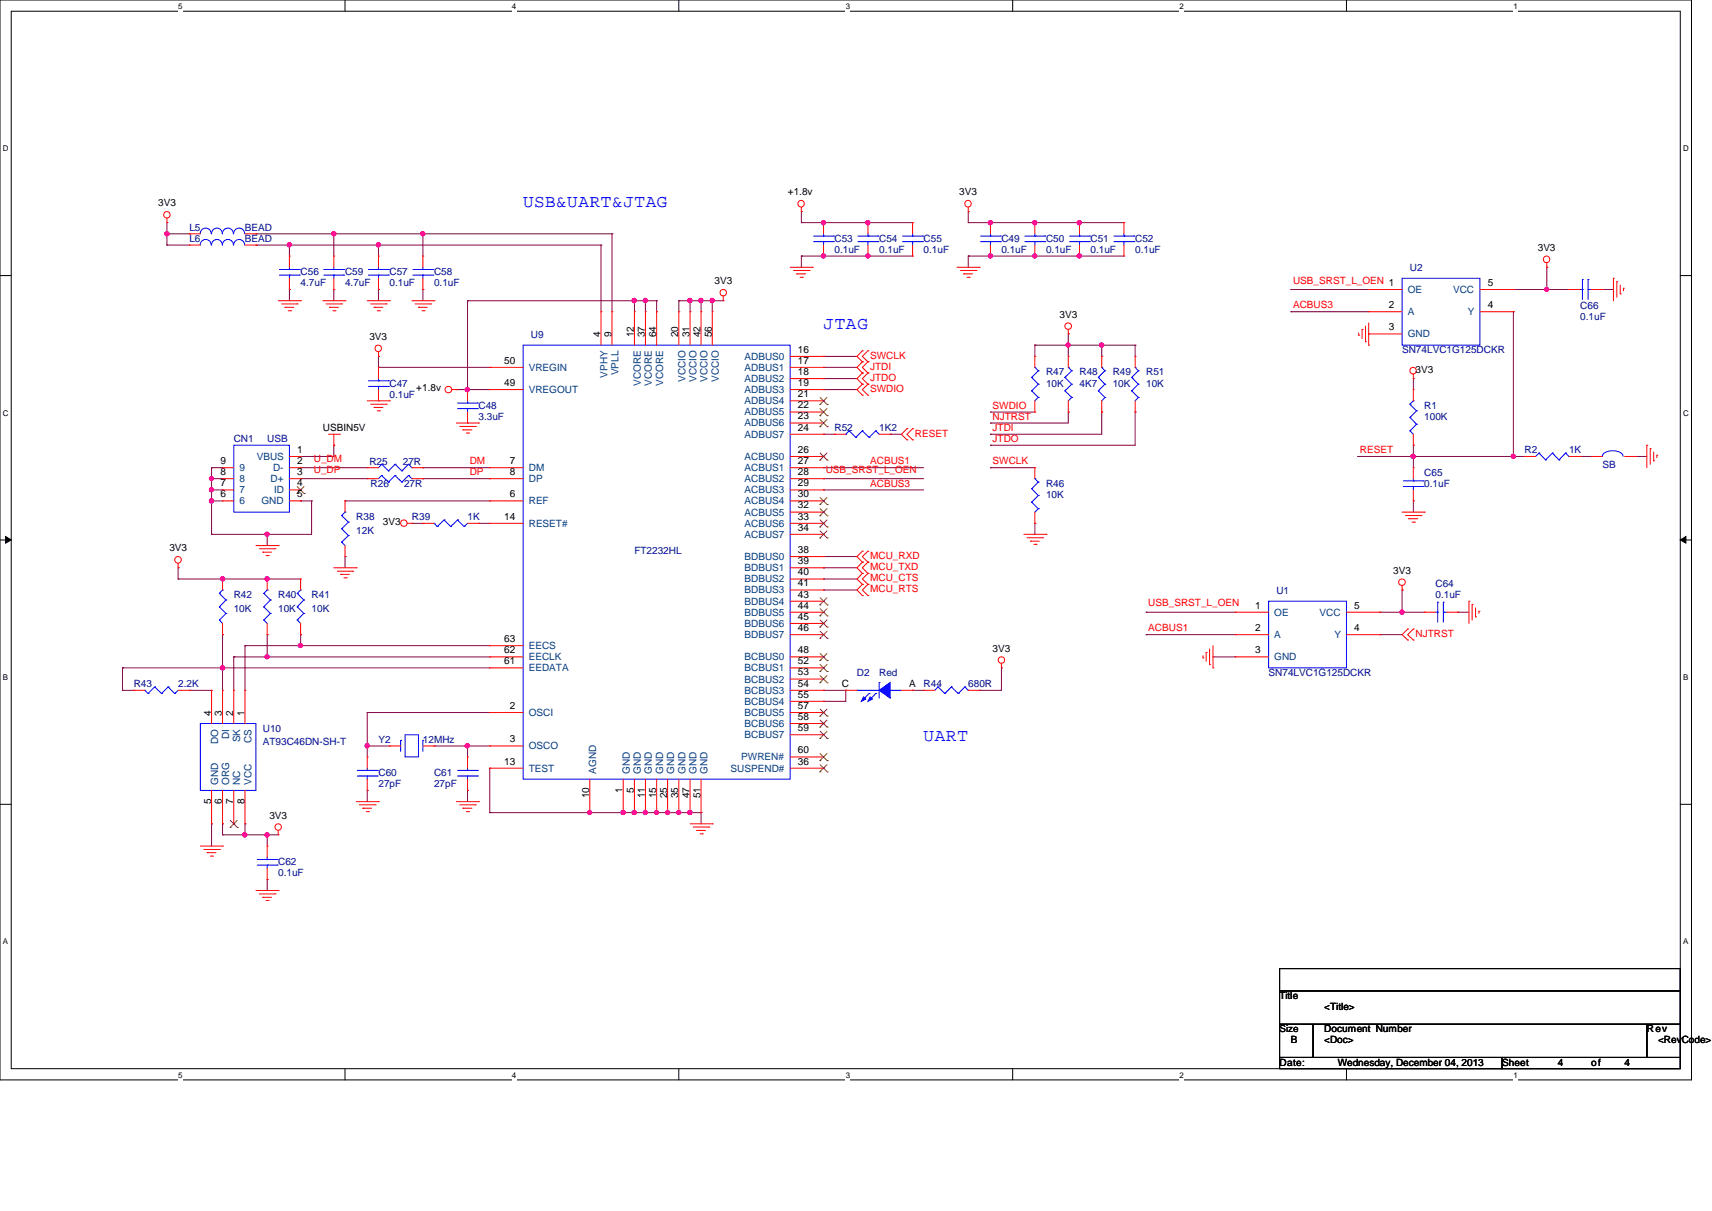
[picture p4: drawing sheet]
<svg xmlns="http://www.w3.org/2000/svg" width="297mm" height="210mm" viewBox="0 0 297 210" stroke-linecap="round" stroke-linejoin="round" font-family="sans-serif">
<path d="M0 0h293.5v187.3h-293.5zM1.9 1.9h289.6v183.4h-289.6z" fill="none" stroke="#000" stroke-width=".17"/>
<g fill="#fff">
<path d="M30.9 .2h.7v1.8h-.7z"/>
<path d="M30.9 185.5h.7v1.8h-.7z"/>
</g>
<path d="M59.9 0v1.9M59.9 185.3v2" fill="none" stroke="#000" stroke-width=".17"/>
<g fill="#fff">
<path d="M88.8 .2h.7v1.8h-.7z"/>
<path d="M88.8 185.5h.7v1.8h-.7z"/>
</g>
<path d="M117.8 0v1.9M117.8 185.3v2" fill="none" stroke="#000" stroke-width=".17"/>
<g fill="#fff">
<path d="M146.7 .2h.7v1.8h-.7z"/>
<path d="M146.7 185.5h.7v1.8h-.7z"/>
</g>
<path d="M175.7 0v1.9M175.7 185.3v2" fill="none" stroke="#000" stroke-width=".17"/>
<g fill="#fff">
<path d="M204.6 .2h.8v1.8h-.8z"/>
<path d="M204.6 185.5h.8v1.8h-.8z"/>
</g>
<path d="M233.6 0v1.9M233.6 185.3v2" fill="none" stroke="#000" stroke-width=".17"/>
<g fill="#fff">
<path d="M262.6 .2h.7v1.8h-.7z"/>
<path d="M262.6 185.5h.7v1.8h-.7z"/>
<path d="M.5 24.8h1.1v1.8h-1.1z"/>
<path d="M292 24.8h1.1v1.8h-1.1z"/>
<path d="M.5 70.7h1.1v1.8h-1.1z"/>
<path d="M292 70.7h1.1v1.8h-1.1z"/>
</g>
<path d="M0 47.8h1.9M291.5 47.8h2" fill="none" stroke="#000" stroke-width=".17"/>
<g fill="#fff">
<path d="M.5 116.5h1.1v1.8h-1.1z"/>
<path d="M292 116.5h1.1v1.8h-1.1z"/>
</g>
<path d="M0 93.6h1.9M291.5 93.6h2" fill="none" stroke="#000" stroke-width=".17"/>
<path d="M1 93l.9 .6-.9 .6zM291.5 93.6l1-.6v1.2z" fill="#000" stroke="#000" stroke-width=".17"/>
<g fill="#fff">
<path d="M.5 162.4h1.1v1.8h-1.1z"/>
<path d="M292 162.4h1.1v1.8h-1.1z"/>
</g>
<path d="M0 139.5h1.9M291.5 139.5h2M222 168h69.5v3.8h-69.5zM222 171.8h69.5v5.8h-69.5zM222 177.6h5.8v5.8h-5.8zM227.8 177.6h57.9v5.8h-57.9zM285.7 177.6h5.8v5.8h-5.8zM222 183.4h38.6v1.9h-38.6zM260.6 183.4h30.9v1.9h-30.9z" fill="none" stroke="#000" stroke-width=".17"/>
<g fill="none" stroke="#800040" stroke-width=".17">
<path d="M29 38.6h.1M29 38.6v3.9M139 36.7h.1M139 38.6h.1M139 38.6h19.3M139 36.7v1.9M142.9 38.6h.1M150.6 38.6h.1M168 36.7h.1M168 38.6h.1M168 36.7v1.9M168 38.6h27"/>
<path d="M171.8 38.6h.1M179.5 38.6h.1M187.3 38.6h.1M29 40.6h.1M29 42.5h.1M29 40.6h3.9M29 42.5h3.9M44.4 40.6h.1M44.4 42.5h.1M44.4 40.6h61.8M44.4 42.5h59.9M50.2 50.2h.1"/>
<path d="M50.2 42.5h.1M50.2 42.5v1.9M50.2 50.2v2M57.9 50.2h.1M57.9 40.6h.1M57.9 40.6v3.8M57.9 50.2v2M65.7 50.2h.1M65.7 42.5h.1M65.7 42.5v1.9M65.7 50.2v2M73.4 50.2h.1"/>
<path d="M73.4 40.6h.1M73.4 40.6v3.8M73.4 50.2v2M81.1 52.2h.1M81.1 52.2v15.4M81.1 52.2h32.8M104.3 42.5h.1M104.3 42.5v11.6M106.2 40.6h.1M106.2 40.6v13.5M110.1 52.2h.1M110.1 52.2v1.9"/>
<path d="M112 52.2h.1M112 52.2v1.9M113.9 52.2h.1M113.9 52.2v1.9M117.8 52.2h.1M117.8 52.2h7.7M117.8 52.2v1.9M119.7 52.2h.1M119.7 52.2v1.9M121.6 52.2h.1M121.6 52.2v1.9M123.6 52.2h.1"/>
<path d="M123.6 52.2v1.9M139 44.4h.1M139 44.4h19.3M139 44.4v2M142.9 44.4h.1M150.6 44.4h.1M168 44.4h.1M168 44.4v2M168 44.4h27M171.8 44.4h.1M179.5 44.4h.1M179.5 59.9h.1"/>
<path d="M179.5 59.9v1.9M179.5 59.9h17.4M185.3 57.9h.1M185.3 59.9h.1M185.3 57.9v3.9M187.3 44.4h.1M191.1 59.9h.1M191.1 59.9v1.9M196.9 59.9h.1M196.9 59.9v1.9M223.9 50.2h.1M223.9 54.1h.1"/>
<path d="M223.9 50.2h13.5M223.9 54.1h13.5M262.6 50.2h.1M262.6 54.1h.1M262.6 50.2h9.6M262.6 54.1v25.1M268.4 50.2h.1M268.4 46.4h.1M268.4 46.4v3.8M278 50.2h.1M278 50.2h1.9M52.2 79.2h.1"/>
<path d="M57.9 77.2h.1M57.9 77.2v2h-5.7M65.7 61.8h.1M65.7 63.7h.1M65.7 61.8v1.9M65.7 63.7h19.3M79.2 67.6h.1M79.2 67.6h5.8M81.1 67.6h.1M142.9 61.8h.1M142.9 63.7h.1M142.9 65.7h.1"/>
<path d="M142.9 67.6h.1M142.9 75.3h.1M142.9 63.7h5.8M142.9 67.6h5.8M142.9 75.3h1.9M142.9 61.8h5.8M142.9 65.7h5.8M154.4 75.3h.1M154.4 75.3h2M171.8 71.5h.1M171.8 73.4h.1M171.8 75.3h.1"/>
<path d="M171.8 77.2h.1M171.8 71.5h7.7M185.3 71.5h.1M185.3 71.5v1.9h-13.5M191.1 71.5h.1M191.1 71.5v3.8h-19.3M196.9 71.5h.1M196.9 71.5v5.7h-25.1M235.5 79.2h.1M235.5 79.2h29M245.2 77.2h.1M245.2 79.2h.1"/>
<path d="M245.2 65.7h.1M245.2 65.7v1.9M245.2 77.2v3.9M262.6 79.2h.1M274.2 79.2h.1M274.2 79.2h1.9M283.8 79.2h.1M283.8 79.2h1.9M30.9 98.5h.1M30.9 98.5v1.9M36.7 83h.1M36.7 81.1h.1"/>
<path d="M36.7 85h.1M36.7 92.7h.1M36.7 86.9h.1M36.7 86.9h1.9M36.7 81.1v11.6M36.7 83h1.9M36.7 81.1h1.9M36.7 85h1.9M46.4 92.7h.1M46.4 92.7v1.9M52.2 86.9h.1M52.2 81.1h.1"/>
<path d="M52.2 83h.1M52.2 86.9h1.9M52.2 83h11.5M52.2 81.1h11.5M54.1 86.9h.1M54.1 86.9v5.8h-17.4M59.9 86.9h.1M59.9 96.5h.1M59.9 86.9h25.1M59.9 96.5v2M71.5 90.8h.1M71.5 90.8h1.9"/>
<path d="M73.4 81.1h.1M73.4 83h.1M73.4 83h11.6M73.4 81.1h11.6M83 90.8h.1M83 90.8h2M142.9 96.5h.1M142.9 98.5h.1M142.9 81.1h.1M142.9 85h.1M142.9 83h.1M142.9 83h17.3"/>
<path d="M142.9 81.1h17.3M142.9 85h17.3M142.9 96.5h5.8M142.9 98.5h5.8M171.8 81.1h.1M171.8 81.1h7.7M179.5 90.8h.1M179.5 90.8v1.9M245.2 86.9h.1M245.2 86.9v1.9M21.3 115.8h.1M21.3 119.7h.1"/>
<path d="M21.3 115.8h63.7M21.3 119.7h1.9M21.3 115.8v3.9M30.9 100.4h.1M30.9 100.4h21.3M32.9 119.7h.1M32.9 119.7h3.8M38.6 100.4h.1M38.6 115.8h.1M38.6 110.1h.1M38.6 110.1v9.6M40.6 113.9h.1"/>
<path d="M40.6 113.9h44.4M40.6 113.9v5.8M42.5 112h.1M42.5 112v7.7M42.5 112h42.5M46.4 100.4h.1M46.4 110.1h.1M46.4 113.9h.1M46.4 110.1v3.8M52.2 110.1h.1M52.2 112h.1M52.2 110.1v1.9"/>
<path d="M142.9 119.7h.1M142.9 100.4h.1M142.9 102.3h.1M142.9 100.4h5.8M142.9 119.7h3.8M142.9 102.3h5.8M146.7 119.7h.1M146.7 119.7v1.9h-3.8M158.3 119.7h.1M158.3 119.7h1.9M169.9 119.7h.1M173.7 115.8h.1"/>
<path d="M173.7 115.8v3.9h-3.8M198.8 106.2h.1M198.8 110.1h.1M198.8 106.2h15.5M198.8 110.1h15.5M210.4 113.9h.1M210.4 113.9h3.9M239.4 110.1h.1M239.4 106.2h.1M239.4 106.2h7.7M239.4 110.1h3.8M243.2 106.2h.1"/>
<path d="M243.2 102.3h.1M243.2 102.3v3.9M252.9 106.2h.1M252.9 106.2h1.9M63.7 129.4h.1M63.7 123.6h.1M63.7 137.1h.1M63.7 129.4h3.9M63.7 123.6h21.3M63.7 123.6v7.7M63.7 137.1v1.9M75.3 129.4h.1"/>
<path d="M75.3 129.4h9.7M81.1 129.4h.1M81.1 137.1h.1M81.1 129.4v1.9M81.1 137.1v1.9M85 133.2h.1M85 133.2v7.7M142.9 121.6h.1M36.7 142.9h.1M36.7 142.9v3.8M38.6 142.9h.1M38.6 144.8h.1"/>
<path d="M38.6 142.9v1.9M38.6 144.8h9.7M42.5 142.9h.1M42.5 144.8h.1M42.5 142.9v1.9M46.4 144.8h.1M46.4 152.5h.1M46.4 144.8v1.9M46.4 152.5v1.9M85 140.9h.1M85 140.9h36.6M102.3 140.9h.1"/>
<path d="M108.1 140.9h.1M110.1 140.9h.1M112 140.9h.1M113.9 140.9h.1M115.8 140.9h.1M117.8 140.9h.1M119.7 140.9h.1M121.6 140.9h.1M121.6 140.9v2"/>
</g>
<g fill="#f0f" stroke="#f0f" stroke-width=".17">
<circle cx="36.7" cy="83" r=".37"/>
<circle cx="36.7" cy="84.9" r=".37"/>
<circle cx="46.3" cy="92.6" r=".37"/>
<circle cx="36.7" cy="86.9" r=".38"/>
<circle cx="81.1" cy="67.6" r=".38"/>
<circle cx="111.9" cy="52.1" r=".38"/>
<circle cx="110" cy="52.1" r=".38"/>
<circle cx="187.2" cy="38.6" r=".38"/>
<circle cx="179.5" cy="38.6" r=".38"/>
<circle cx="187.2" cy="44.4" r=".38"/>
<circle cx="179.5" cy="44.4" r=".37"/>
<circle cx="171.8" cy="38.6" r=".38"/>
<circle cx="171.8" cy="44.4" r=".37"/>
<circle cx="150.5" cy="38.6" r=".38"/>
<circle cx="142.8" cy="38.6" r=".38"/>
<circle cx="150.5" cy="44.4" r=".37"/>
<circle cx="142.8" cy="44.4" r=".37"/>
<circle cx="121.6" cy="52.1" r=".38"/>
<circle cx="119.7" cy="52.1" r=".38"/>
<circle cx="123.5" cy="52.1" r=".38"/>
<circle cx="29" cy="40.5" r=".38"/>
<circle cx="50.2" cy="42.5" r=".38"/>
<circle cx="57.9" cy="40.5" r=".38"/>
<circle cx="65.6" cy="42.5" r=".38"/>
<circle cx="73.3" cy="40.5" r=".37"/>
<circle cx="81.1" cy="129.3" r=".38"/>
<circle cx="63.7" cy="129.3" r=".38"/>
<circle cx="108.1" cy="140.9" r=".37"/>
<circle cx="102.3" cy="140.9" r=".37"/>
<circle cx="111.9" cy="140.9" r=".37"/>
<circle cx="110" cy="140.9" r=".38"/>
<circle cx="113.9" cy="140.9" r=".37"/>
<circle cx="115.8" cy="140.9" r=".38"/>
<circle cx="117.7" cy="140.9" r=".37"/>
<circle cx="119.7" cy="140.9" r=".38"/>
<circle cx="46.3" cy="100.4" r=".38"/>
<circle cx="46.3" cy="144.8" r=".38"/>
<circle cx="42.5" cy="144.8" r=".38"/>
<circle cx="38.6" cy="115.8" r=".38"/>
<circle cx="52.1" cy="111.9" r=".38"/>
<circle cx="46.3" cy="113.9" r=".37"/>
<circle cx="191.1" cy="59.8" r=".37"/>
<circle cx="185.3" cy="59.8" r=".37"/>
<circle cx="38.6" cy="100.4" r=".38"/>
<circle cx="268.3" cy="50.2" r=".37"/>
<circle cx="262.5" cy="79.1" r=".37"/>
<circle cx="245.2" cy="79.1" r=".38"/>
<circle cx="243.2" cy="106.2" r=".38"/>
</g>
<g fill="none" stroke="#f00" stroke-width=".17">
<path d="M29 38.6h.1M29 37.8v.8M139 36.7h.1M139 35.9v.8M142.9 38.6h.1M142.9 38.6v2M150.6 38.6h.1M150.6 38.6v2M158.3 38.6h.1M158.3 38.6v2M168 36.7h.1M168 35.9v.8"/>
<path d="M171.8 38.6h.1M171.8 38.6v2M179.5 38.6h.1M179.5 38.6v2M187.3 38.6h.1M187.3 38.6v2M195 38.6h.1M195 38.6v2M32.9 40.6h.1M32.9 42.5h.1M32.9 40.6h1.9M32.9 42.5h1.9"/>
<path d="M42.5 40.6h1.9M42.5 42.5h1.9M44.4 40.6h.1M44.4 42.5h.1M48.3 52.2h3.9M48.9 52.7h2.7M49.4 53.3h.1M49.4 53.3h1.6M50 53.9h.4M50.2 44.4h.1M50.2 50.2h.1M50.2 44.4v2"/>
<path d="M50.2 48.3v1.9M50.4 53.9h.1M51.6 52.7h.1M52.2 52.2h.1M56 52.2h3.9M56.6 52.7h2.7M57.1 53.3h.1M57.1 53.3h1.6M57.7 53.9h.4M57.9 44.4h.1M57.9 50.2h.1M57.9 44.4v2"/>
<path d="M57.9 48.3v1.9M58.1 53.9h.1M59.3 52.7h.1M59.9 52.2h.1M63.7 52.2h3.9M64.3 52.7h2.7M64.9 53.3h.1M64.9 53.3h1.5M65.4 53.9h.4M65.7 44.4h.1M65.7 50.2h.1M65.7 44.4v2"/>
<path d="M65.7 48.3v1.9M65.8 53.9h.1M67 52.7h.1M67.6 52.2h.1M71.5 52.2h3.8M72 52.7h2.7M72.6 53.3h.1M72.6 53.3h1.5M73.2 53.9h.4M73.4 44.4h.1M73.4 50.2h.1M73.4 44.4v2"/>
<path d="M73.4 48.3v1.9M73.6 53.9h.1M74.7 52.7h.1M75.3 52.2h.1M104.3 54.1h.1M104.3 54.1v5.8M106.2 54.1h.1M106.2 54.1v5.8M110.1 54.1h.1M110.1 54.1v5.8M112 54.1h.1M112 54.1v5.8"/>
<path d="M113.9 54.1h.1M113.9 54.1v5.8M117.8 54.1h.1M117.8 54.1v5.8M119.7 54.1h.1M119.7 54.1v5.8M121.6 54.1h.1M121.6 54.1v5.8M123.6 54.1h.1M123.6 54.1v5.8M125.5 52.2h.1M125.5 51.4v.8"/>
<path d="M137.1 46.4h3.8M137.7 46.9h2.7M138.2 47.5h.1M138.2 47.5h1.6M138.8 48.1h.4M139.2 48.1h.1M140.4 46.9h.1M140.9 46.4h.1M142.9 44.4h.1M142.9 42.5v1.9M150.6 44.4h.1M150.6 42.5v1.9"/>
<path d="M158.3 44.4h.1M158.3 42.5v1.9M166 46.4h3.9M166.6 46.9h2.7M167.2 47.5h.1M167.2 47.5h1.5M167.8 48.1h.3M168.1 48.1h.1M169.3 46.9h.1M169.9 46.4h.1M171.8 44.4h.1M171.8 42.5v1.9"/>
<path d="M179.5 44.4h.1M179.5 42.5v1.9M185.3 57.9h.1M185.3 57.1v.8M187.3 44.4h.1M187.3 42.5v1.9M195 44.4h.1M195 42.5v1.9M235.7 58.1h.1M235.7 57.7v.4M236.3 57.1h.1M236.3 57.1v1.6"/>
<path d="M236.9 59.3h.1M236.9 56.6v2.7M237.4 59.9h.1M237.4 50.2h.1M237.4 54.1h.1M237.4 57.9h.1M237.4 56v3.9M237.4 50.2h5.8M237.4 54.1h5.8M237.4 57.9h5.8M256.8 50.2h5.8M256.8 54.1h5.8"/>
<path d="M262.6 54.1h.1M262.6 50.2h.1M268.4 46.4h.1M268.4 45.6v.8M272.2 50.2h.1M272.2 50.2h2M276.1 50.2h1.9M278 50.2h.1M279.9 48.3h.1M279.9 48.3v3.9M280.5 48.9h.1M280.5 48.9v2.7"/>
<path d="M281.1 51h.1M281.1 49.4v1.6M281.6 50h.1M281.6 50v.4M50.2 79.2h2M52.2 79.2h.1M57 75.3h1.9M57.9 77.2h.1M57.9 75.3v1.9M58.9 75.3h.1M63.7 69.5h3.9M64.3 70.1h2.7"/>
<path d="M64.9 70.7h.1M64.9 70.7h1.5M65.4 71.2h.4M65.7 61.8h.1M65.7 63.7h.1M65.7 69.5h.1M65.7 61v.8M65.7 63.7v2M65.7 67.6v1.9M65.8 71.2h.1M67 70.1h.1M67.6 69.5h.1"/>
<path d="M78.4 67.6h.8M79.2 67.6h.1M79.2 73.4h3.8M79.8 74h2.7M80.3 74.5h.1M80.3 74.5h1.6M80.9 75.1h.4M81.1 67.6h.1M81.1 73.4h.1M81.1 67.6v1.9M81.1 71.5v1.9M81.3 75.1h.1"/>
<path d="M82.5 74h.1M83 73.4h.1M85 63.7h.1M85 67.6h.1M85 67.6h5.8M85 63.7h5.8M137.1 75.3h5.8M137.1 69.5h5.8M137.1 67.6h5.8M137.1 73.4h5.8M137.1 79.2h5.8M137.1 63.7h5.8"/>
<path d="M137.1 61.8h5.8M137.1 65.7h5.8M137.1 71.5h5.8M142.9 61.8h.1M142.9 63.7h.1M142.9 65.7h.1M142.9 67.6h.1M142.9 69.5h.1M142.9 71.5h.1M142.9 73.4h.1M142.9 75.3h.1M142.9 79.2h.1"/>
<path d="M144.8 75.3h.1M144.8 75.3h1.9M149.6 60.8h.1M149.6 62.7h.1M149.6 64.7h.1M149.6 66.6h.1M149.6 68.5h.1M149.6 60.8l-.9 1 .9 .9M149.6 62.7l-.9 1 .9 1M149.6 64.7l-.9 1 .9 .9M149.6 66.6l-.9 1 .9 .9M150.6 62.7h.1"/>
<path d="M150.6 60.8h.1M150.6 64.7h.1M150.6 66.6h.1M150.6 68.5h.1M150.6 60.8l-1 1 1 .9M150.6 62.7l-1 1 1 1M150.6 64.7l-1 1 1 .9M150.6 66.6l-1 1 1 .9M152.5 75.3h1.9M154.4 75.3h.1M157.4 74.3h.1M157.4 76.3h.1"/>
<path d="M157.4 74.3l-1 1 1 1M158.3 76.3h.1M158.3 74.3h.1M158.3 74.3l-.9 1 .9 1M179.5 71.5h.1M179.5 61.8h.1M179.5 61.8v1.9M179.5 69.5v2M185.3 71.5h.1M185.3 61.8h.1M185.3 61.8v1.9M185.3 69.5v2"/>
<path d="M191.1 71.5h.1M191.1 61.8h.1M191.1 61.8v1.9M191.1 69.5v2M196.9 71.5h.1M196.9 61.8h.1M196.9 61.8v1.9M196.9 69.5v2M245.2 65.7h.1M245.2 77.2h.1M245.2 67.6h.1M245.2 64.9v.8"/>
<path d="M245.2 67.6v1.9M245.2 75.3v1.9M264.5 79.2h.1M264.5 79.2h1.9M272.2 79.2h2M274.2 79.2h.1M276.1 79.2h.1M276.1 79.2h1.9M281.9 79.2h1.9M283.8 79.2h.1M285.7 77.2h.1M285.7 77.2v3.9"/>
<path d="M286.3 77.8h.1M286.3 77.8v2.7M286.9 79.9h.1M286.9 78.4v1.5M287.4 79h.1M287.4 79v.4M30.9 98.5h.1M30.9 97.7v.8M38.6 86.9h.1M38.6 85h.1M38.6 83h.1M38.6 81.1h.1"/>
<path d="M38.6 81.1h2M38.6 83h2M38.6 86.9h2M38.6 85h2M44.4 94.6h3.9M45 95.2h2.7M45.6 95.8h.1M45.6 95.8h1.5M46.1 96.4h.4M46.5 96.4h.1M47.7 95.2h.1M48.3 94.6h.1"/>
<path d="M50.2 81.1h2M50.2 83h2M50.2 86.9h2M50.2 85h2M52.2 81.1h.1M52.2 83h.1M52.2 85h.1M52.2 86.9h.1M57.9 98.5h3.9M58.5 99.1h2.7M59.1 99.6h.1M59.1 99.6h1.5"/>
<path d="M59.9 96.5h.1M59.9 86.9h.1M59.9 86.9v1.9M59.9 94.6v1.9M61.2 99.1h.1M61.8 98.5h.1M63.7 81.1h.1M63.7 83h.1M63.7 81.1h2M63.7 83h2M70.7 90.8h.8M71.5 90.8h.1"/>
<path d="M71.5 81.1h1.9M71.5 83h1.9M73.4 90.8h.1M73.4 81.1h.1M73.4 83h.1M73.4 90.8h1.9M81.1 90.8h1.9M83 90.8h.1M85 81.1h.1M85 83h.1M85 86.9h.1M85 90.8h.1"/>
<path d="M85 90.8h5.8M85 81.1h5.8M85 83h5.8M85 86.9h5.8M137.1 98.5h5.8M137.1 90.8h5.8M137.1 92.7h5.8M137.1 88.8h5.8M137.1 81.1h5.8M137.1 83h5.8M137.1 86.9h5.8M137.1 85h5.8"/>
<path d="M137.1 96.5h5.8M142.9 81.1h.1M142.9 83h.1M142.9 85h.1M142.9 86.9h.1M142.9 88.8h.1M142.9 90.8h.1M142.9 92.7h.1M142.9 96.5h.1M142.9 98.5h.1M149.6 95.6h.1M149.6 97.5h.1"/>
<path d="M149.6 99.4h.1M149.6 95.6l-.9 .9 .9 1M149.6 97.5l-.9 1 .9 .9M149.6 99.4l-.9 1 .9 .9M150.6 97.5h.1M150.6 95.6h.1M150.6 99.4h.1M150.6 95.6l-1 .9 1 1M150.6 97.5l-1 1 1 .9M150.6 99.4l-1 1 1 .9M177.6 92.7h3.9M178.2 93.3h2.7"/>
<path d="M178.8 93.9h.1M178.8 93.9h1.5M179.4 94.4h.3M179.5 90.8h.1M179.5 81.1h.1M179.5 81.1v1.9M179.5 88.8v2M179.7 94.4h.1M180.9 93.3h.1M181.5 92.7h.1M243.2 88.8h3.9M243.8 89.4h2.7"/>
<path d="M244.4 90h.1M244.4 90h1.6M245 90.6h.4M245.2 81.1h.1M245.2 86.9h.1M245.2 81.1v1.9M245.2 85v1.9M245.4 90.6h.1M246.5 89.4h.1M247.1 88.8h.1M23.2 119.7h.1M23.2 119.7h1.9"/>
<path d="M30.9 119.7h2M32.9 119.7h.1M36.7 119.7h.1M36.7 119.7v5.8M38.6 110.1h.1M38.6 100.4h.1M38.6 119.7h.1M38.6 100.4v1.9M38.6 108.1v2M38.6 119.7v5.8M40.6 119.7h.1M40.6 119.7v5.8"/>
<path d="M42.5 119.7h.1M42.5 119.7v5.8M46.4 110.1h.1M46.4 100.4h.1M46.4 100.4v1.9M46.4 108.1v2M52.2 110.1h.1M52.2 100.4h.1M52.2 100.4v1.9M52.2 108.1v2M59.6 100.2h.5M60.1 100.2h.1"/>
<path d="M85 112h.1M85 113.9h.1M85 115.8h.1M85 112h5.8M85 113.9h5.8M85 115.8h5.8M137.1 119.7h5.8M137.1 113.9h5.8M137.1 115.8h5.8M137.1 100.4h5.8M137.1 102.3h5.8M137.1 104.3h5.8"/>
<path d="M137.1 106.2h5.8M137.1 108.1h5.8M137.1 110.1h5.8M137.1 117.8h5.8M142.9 100.4h.1M142.9 102.3h.1M142.9 104.3h.1M142.9 106.2h.1M142.9 108.1h.1M142.9 110.1h.1M142.9 113.9h.1M142.9 115.8h.1"/>
<path d="M142.9 117.8h.1M142.9 119.7h.1M146.7 119.7h.1M146.7 119.7h2M149.6 101.3h.1M149.6 103.3h.1M149.6 101.3l-.9 1 .9 1M150.6 101.3h.1M150.6 103.3h.1M150.6 101.3l-1 1 1 1M156.4 119.7h1.9M158.3 119.7h.1"/>
<path d="M160.2 119.7h.1M160.2 119.7h2M168 119.7h1.9M169.9 119.7h.1M173.7 115.8h.1M173.7 115.1v.7M208.7 114.1h.1M208.7 113.7v.4M209.3 113.2h.1M209.3 113.2v1.5M209.8 115.3h.1M209.8 112.6v2.7"/>
<path d="M210.4 115.8h.1M210.4 112v3.8M214.3 106.2h.1M214.3 110.1h.1M214.3 113.9h.1M214.3 113.9h5.8M214.3 106.2h5.8M214.3 110.1h5.8M233.6 106.2h5.8M233.6 110.1h5.8M239.4 110.1h.1M239.4 106.2h.1"/>
<path d="M243.2 102.3h.1M243.2 101.6v.7M244.2 109.1h.1M244.2 111h.1M244.2 109.1l-1 1 1 .9M245.2 111h.1M245.2 109.1h.1M245.2 109.1l-1 1 1 .9M247.1 106.2h.1M247.1 106.2h1.9M251 106.2h1.9M252.9 106.2h.1"/>
<path d="M254.8 104.3h.1M254.8 104.3v3.8M255.4 104.8h.1M255.4 104.8v2.7M256 107h.1M256 105.4v1.6M256.6 106h.1M256.6 106v.4M36.7 137.1v5.8M38.6 137.1v5.8M40.6 137.1v5.8M42.5 137.1v5.8"/>
<path d="M61.8 139h3.9M62.4 139.6h2.7M63.7 131.3h.1M63.7 137.1h.1M63.7 131.3v1.9M63.7 135.1v2M65.1 139.6h.1M65.7 139h.1M67.6 129.4h.1M67.6 129.4h1.9M73.4 129.4h1.9M75.3 129.4h.1"/>
<path d="M79.2 139h3.8M79.8 139.6h2.7M81.1 131.3h.1M81.1 137.1h.1M81.1 131.3v1.9M81.1 135.1v2M82.5 139.6h.1M83 139h.1M85 123.6h.1M85 129.4h.1M85 133.2h.1M85 123.6h5.8"/>
<path d="M85 129.4h5.8M85 133.2h5.8M102.3 135.1v5.8M108.1 135.1v5.8M110.1 135.1v5.8M112 135.1v5.8M113.9 135.1v5.8M115.8 135.1v5.8M117.8 135.1v5.8M119.7 135.1v5.8M121.6 135.1v5.8M137.1 123.6h5.8"/>
<path d="M137.1 133.2h5.8M137.1 121.6h5.8M137.1 125.5h5.8M137.1 127.4h5.8M137.1 131.3h5.8M142.9 121.6h.1M142.9 123.6h.1M142.9 125.5h.1M142.9 127.4h.1M142.9 131.3h.1M142.9 133.2h.1M34.8 146.7h3.8"/>
<path d="M35.3 147.3h2.8M35.9 147.9h.1M35.9 147.9h1.6M36.5 148.5h.4M36.7 142.9h.1M36.9 148.5h.1M38.1 147.3h.1M38.6 146.7h.1M38.6 142.9h.1M40.6 142.9h.1M42.5 142.9h.1M44.4 154.4h3.9"/>
<path d="M45 155h2.7M45.6 155.6h.1M45.6 155.6h1.5M46.1 156.2h.4M46.4 146.7h.1M46.4 152.5h.1M46.4 146.7v2M46.4 150.6v1.9M46.5 156.2h.1M47.7 155h.1M48.3 144.8h.1M48.3 154.4h.1"/>
<path d="M48.3 144v.8M62.9 140.2h.1M62.9 140.2h1.6M63.5 140.8h.4M63.9 140.8h.1M80.3 140.2h.1M80.3 140.2h1.6M80.9 140.8h.4M81.3 140.8h.1M102.3 140.9h.1M108.1 140.9h.1M110.1 140.9h.1"/>
<path d="M112 140.9h.1M113.9 140.9h.1M115.8 140.9h.1M117.8 140.9h.1M119.7 140.9h.1M119.7 142.9h3.9M120.3 143.4h2.7M120.9 144h.1M120.9 144h1.5M121.5 144.6h.3M121.6 140.9h.1M121.8 144.6h.1"/>
<path d="M123 143.4h.1M123.6 142.9h.1"/>
<circle cx="28.9" cy="37.3" r=".56"/>
<circle cx="139" cy="35.3" r=".57"/>
<circle cx="167.9" cy="35.3" r=".57"/>
<circle cx="125.5" cy="50.8" r=".56"/>
<circle cx="185.3" cy="56.6" r=".56"/>
<circle cx="268.3" cy="45" r=".57"/>
<circle cx="65.6" cy="60.4" r=".56"/>
<circle cx="77.8" cy="67.6" r=".56"/>
<circle cx="245.1" cy="64.3" r=".57"/>
<circle cx="30.9" cy="97.1" r=".57"/>
<circle cx="70.1" cy="90.7" r=".56"/>
<circle cx="173.7" cy="114.5" r=".56"/>
<circle cx="243.2" cy="101" r=".56"/>
<circle cx="48.3" cy="143.4" r=".56"/>
</g>
<g fill="none" stroke="#00f" stroke-width=".17">
<path d="M36.6 40.6a.95 .95 0 0 0-.9-1 .95 .95 0 0 0-1 1M36.6 42.5a.95 .95 0 0 0-.9-1 .95 .95 0 0 0-1 1M38.6 40.6a.93 .93 0 0 0-1-1 .93 .93 0 0 0-.9 1M38.6 42.5a.93 .93 0 0 0-1-1 .93 .93 0 0 0-.9 1M40.5 40.6a.95 .95 0 0 0-1-1 .95 .95 0 0 0-.9 1M40.5 42.5a.95 .95 0 0 0-1-1 .95 .95 0 0 0-.9 1M42.4 40.6a.95 .95 0 0 0-.9-1 .95 .95 0 0 0-1 1M42.4 42.5a.95 .95 0 0 0-.9-1 .95 .95 0 0 0-1 1M48.5 47.7h3.4M48.5 46.7h3.4M50.2 46.7h.1M50.2 47.7h.1"/>
<path d="M50.2 46.4v.3M50.2 47.7v.6M51.9 47.7h.1M51.9 46.7h.1M56.2 47.7h3.4M56.2 46.7h3.4M57.9 46.7h.1M57.9 47.7h.1M57.9 46.4v.3M57.9 47.7v.6M59.6 47.7h.1M59.6 46.7h.1"/>
<path d="M63.9 47.7h3.5M63.9 46.7h3.5M65.7 46.7h.1M65.7 47.7h.1M65.7 46.4v.3M65.7 47.7v.6M67.4 47.7h.1M67.4 46.7h.1M71.6 47.7h3.5M71.6 46.7h3.5M73.4 46.7h.1M73.4 47.7h.1"/>
<path d="M73.4 46.4v.3M73.4 47.7v.6M75.1 47.7h.1M75.1 46.7h.1M90.8 59.9h46.3v75.2h-46.3zM141.1 41.9h3.5M141.1 40.9h3.5M142.9 40.9h.1M142.9 41.9h.1M142.9 40.6v.3M142.9 41.9v.6M144.6 41.9h.1"/>
<path d="M144.6 40.9h.1M148.8 41.9h3.5M148.8 40.9h3.5M150.6 40.9h.1M150.6 41.9h.1M150.6 40.6v.3M150.6 41.9v.6M152.3 41.9h.1M152.3 40.9h.1M156.6 41.9h3.5M156.6 40.9h3.5M158.3 40.9h.1"/>
<path d="M158.3 41.9h.1M158.3 40.6v.3M158.3 41.9v.6M160.1 41.9h.1M160.1 40.9h.1M170.1 41.9h3.5M170.1 40.9h3.5M171.8 40.9h.1M171.8 41.9h.1M171.8 40.6v.3M171.8 41.9v.6M173.6 41.9h.1"/>
<path d="M173.6 40.9h.1M177.8 41.9h3.5M177.8 40.9h3.5M179.5 40.9h.1M179.5 41.9h.1M179.5 40.6v.3M179.5 41.9v.6M181.3 41.9h.1M181.3 40.9h.1M185.5 41.9h3.5M185.5 40.9h3.5M187.3 40.9h.1"/>
<path d="M187.3 41.9h.1M187.3 40.6v.3M187.3 41.9v.6M189 41.9h.1M189 40.9h.1M193.3 41.9h3.4M193.3 40.9h3.4M195 40.9h.1M195 41.9h.1M195 40.6v.3M195 41.9v.6M196.7 41.9h.1"/>
<path d="M196.7 40.9h.1M243.2 48.3h13.6v11.6h-13.6zM274.2 50.2h.3M274.5 50.2h.1M274.5 48.5h.1M274.5 48.5v3.4M275.5 48.5h.1M275.5 50.2h.1M275.5 50.2h.6M275.5 48.5v3.4M40.6 77.2h9.6v11.6h-9.6zM63.9 67h3.5"/>
<path d="M63.9 66h3.5M65.7 66h.1M65.7 67h.1M65.7 65.7v.3M65.7 67v.6M67.4 67h.1M67.4 66h.1M79.4 70.9h3.4M79.4 69.9h3.4M81.1 69.9h.1M81.1 70.9h.1M81.1 69.5v.4"/>
<path d="M81.1 70.9v.6M82.8 70.9h.1M82.8 69.9h.1M146.7 75.3h.1M147.3 74.7h.1M147.3 74.7l1.2 1.2M147.3 74.7l-.6 .6M148.5 75.9h.1M149.6 74.7h.1M149.6 74.7l1.2 1.2M149.6 74.7l-1.1 1.2M150.8 75.9h.1"/>
<path d="M151.9 74.7h.1M151.9 74.7l.6 .6M151.9 74.7l-1.1 1.2M179 67.8h.1M179 65.4h.1M179 67.8l1.1 1.1M179 65.4l1.1 1.2M179.5 63.7h.1M179.5 63.7l.6 .6M180.1 68.9h.1M180.1 66.6h.1M180.1 64.3h.1"/>
<path d="M180.1 68.9l-.6 .6M180.1 66.6l-1.1 1.2M180.1 64.3l-1.1 1.1M184.7 67.8h.1M184.7 65.4h.1M184.7 67.8l1.2 1.1M184.7 65.4l1.2 1.2M185.3 63.7h.1M185.3 63.7l.6 .6M185.9 68.9h.1M185.9 66.6h.1M185.9 64.3h.1"/>
<path d="M185.9 68.9l-.6 .6M185.9 66.6l-1.2 1.2M185.9 64.3l-1.2 1.1M190.5 67.8h.1M190.5 65.4h.1M190.5 67.8l1.2 1.1M190.5 65.4l1.2 1.2M191.1 63.7h.1M191.1 63.7l.6 .6M191.7 68.9h.1M191.7 66.6h.1M191.7 64.3h.1"/>
<path d="M191.7 68.9l-.6 .6M191.7 66.6l-1.2 1.2M191.7 64.3l-1.2 1.1M196.3 67.8h.1M196.3 65.4h.1M196.3 67.8l1.2 1.1M196.3 65.4l1.2 1.2M196.9 63.7h.1M196.9 63.7l.6 .6M197.5 68.9h.1M197.5 66.6h.1M197.5 64.3h.1"/>
<path d="M197.5 68.9l-.6 .6M197.5 66.6l-1.2 1.2M197.5 64.3l-1.2 1.1M244.6 74.7h.1M244.6 72.4h.1M244.6 70.1h.1M244.6 74.7l.6 .6M244.6 72.4l1.1 1.2M244.6 70.1l1.1 1.1M245.2 69.5h.1M245.2 69.5l-.6 .6M245.7 73.6h.1"/>
<path d="M245.7 71.2h.1M245.7 73.6l-1.1 1.1M245.7 71.2l-1.1 1.2M267 78.6h.1M267 78.6l-.6 .6M267 78.6l1.1 1.2M268.1 79.8h.1M269.3 78.6h.1M269.3 78.6l-1.2 1.2M269.3 78.6l1.2 1.2M270.5 79.8h.1M271.6 78.6h.1"/>
<path d="M271.6 78.6l-1.1 1.2M271.6 78.6l.6 .6M272.2 79.2h.1M281.6 79.1a1.83 1.83 0 0 0-2.3-.9 1.32 1.32 0 0 0-1.3 .9v.1M59.3 94h.1M59.3 91.7h.1M59.3 89.4h.1M59.3 94l.6 .6M59.3 91.7l1.2 1.2M59.3 89.4l1.2 1.2M59.9 88.8h.1M59.9 88.8l-.6 .6"/>
<path d="M60.5 92.9h.1M60.5 90.6h.1M60.5 92.9l-1.2 1.1M60.5 90.6l-1.2 1.1M66.2 80.5h.1M66.2 82.5h.1M66.2 82.5l-.5 .5M66.2 80.5l-.5 .6M66.2 80.5l1.2 1.2M66.2 82.5l1.2 1.1M67.4 81.7h.1M67.4 83.6h.1"/>
<path d="M68.5 80.5h.1M68.5 82.5h.1M68.5 80.5l-1.1 1.2M68.5 80.5l1.2 1.2M68.5 82.5l-1.1 1.1M68.5 82.5l1.2 1.1M69.7 81.7h.1M69.7 83.6h.1M70.9 80.5h.1M70.9 82.5h.1M70.9 80.5l-1.2 1.2M70.9 80.5l.6 .6"/>
<path d="M70.9 82.5l-1.2 1.1M70.9 82.5l.6 .5M71.5 81.1h.1M71.5 83h.1M75.3 90.8h.1M75.3 90.8l.6 .5M75.9 91.3h.1M77 90.2h.1M77 90.2l1.2 1.1M77 90.2l-1.1 1.1M78.2 91.3h.1M79.4 90.2h.1"/>
<path d="M79.4 90.2l1.1 1.1M79.4 90.2l-1.2 1.1M80.5 91.3h.1M81.1 90.8l-.6 .5M179 87.1h.1M179 84.8h.1M179 87.1l1.1 1.1M179 84.8l1.1 1.1M179.5 83h.1M179.5 83l.6 .6M180.1 88.2h.1M180.1 85.9h.1"/>
<path d="M180.1 83.6h.1M180.1 88.2l-.6 .6M180.1 85.9l-1.1 1.2M180.1 83.6l-1.1 1.2M243.5 84.4h3.4M243.5 83.4h3.4M245.2 83.4h.1M245.2 84.4h.1M245.2 83v.4M245.2 84.4v.6M246.9 84.4h.1M246.9 83.4h.1"/>
<path d="M25.1 119.7h.1M25.1 119.7l.6 .6M26.8 119.1h.1M26.8 119.1l1.2 1.2M26.8 119.1l-1.1 1.2M29.2 119.1h.1M29.2 119.1l1.1 1.2M29.2 119.1l-1.2 1.2M30.9 119.7l-.6 .6M38.1 107.5h.1M38.1 105.2h.1M38.1 102.9h.1"/>
<path d="M38.1 107.5l.5 .6M38.1 105.2l1.1 1.2M38.1 102.9l1.1 1.2M38.6 102.3h.1M38.6 102.3l-.5 .6M39.2 106.4h.1M39.2 104.1h.1M39.2 106.4l-1.1 1.1M39.2 104.1l-1.1 1.1M45.8 107.5h.1M45.8 105.2h.1M45.8 102.9h.1"/>
<path d="M45.8 107.5l.6 .6M45.8 105.2l1.1 1.2M45.8 102.9l1.1 1.2M46.4 102.3h.1M46.4 102.3l-.6 .6M46.9 106.4h.1M46.9 104.1h.1M46.9 106.4l-1.1 1.1M46.9 104.1l-1.1 1.1M51.6 107.5h.1M51.6 105.2h.1M51.6 102.9h.1"/>
<path d="M51.6 107.5l.6 .6M51.6 105.2l1.1 1.2M51.6 102.9l1.1 1.2M52.2 102.3h.1M52.2 102.3l-.6 .6M52.7 106.4h.1M52.7 104.1h.1M52.7 106.4l-1.1 1.1M52.7 104.1l-1.1 1.1M148.7 119.7h.1M148.7 119.7h3.8M152.5 118.4h.1"/>
<path d="M152.5 118.4v2.7M154.4 119.7h.1M154.4 119.7h2M162.7 119.1h.1M162.7 119.1l-.5 .6M162.7 119.1l1.2 1.2M165.1 119.1h.1M165.1 119.1l-1.2 1.2M165.1 119.1l1.1 1.2M167.4 119.1h.1M167.4 119.1l-1.2 1.2M167.4 119.1l.6 .6"/>
<path d="M168 119.7h.1M220.1 104.3h13.5v11.5h-13.5zM249 106.2h.4M249.4 106.2h.1M249.4 104.4h.1M249.4 104.4v3.5M250.4 104.4h.1M250.4 106.2h.1M250.4 106.2h.6M250.4 104.4v3.5M25.7 120.3h.1M28 120.3h.1"/>
<path d="M30.3 120.3h.1M34.8 125.5h9.6v11.6h-9.6zM62 134.6h3.4M62 133.6h3.4M63.7 133.6h.1M63.7 134.6h.1M63.7 133.2v.4M63.7 134.6v.5M65.4 134.6h.1M65.4 133.6h.1M69.5 128.4h.1M69.5 128.4v1.9"/>
<path d="M70.3 127.4h2.3v3.9h-2.3zM73.4 128.4h.1M73.4 128.4v1.9M79.4 134.6h3.4M79.4 133.6h3.4M81.1 133.6h.1M81.1 134.6h.1M81.1 133.2v.4M81.1 134.6v.5M82.8 134.6h.1M82.8 133.6h.1M150.8 120.3h.1"/>
<path d="M150.8 120.3l-1.2 1.2M151.9 120.3h.1M151.9 120.3l-1.1 1.2M163.9 120.3h.1M166.2 120.3h.1M44.6 150h3.5M44.6 149.1h3.5M46.4 149.1h.1M46.4 150h.1M46.4 148.7v.4M46.4 150v.6M48.1 150h.1"/>
<path d="M48.1 149.1h.1"/>
</g>
<g fill="#00f" stroke="#00f" stroke-width=".17">
<path d="M149.8 120.9l.4 .3-.8 .4z"/>
<path d="M152.5 119.7l1.9-1.3v2.7z"/>
<path d="M151 120.9l.3 .3-.7 .4z"/>
</g>
<g fill="none" stroke="#804000" stroke-width=".17">
<path d="M142.2 70.1h.1M142.2 72.1h.1M142.2 74h.1M142.2 79.8h.1M142.3 68.9l1.2 1.2M142.3 70.9l1.2 1.2M142.3 72.8l1.2 1.2M142.3 78.6l1.2 1.2M143.5 68.9l-1.3 1.2M143.5 70.9l-1.3 1.2M143.5 72.8l-1.3 1.2M143.5 78.6l-1.3 1.2"/>
<path d="M143.5 70.1h.1M143.5 72.1h.1M143.5 74h.1M143.5 79.8h.1M51.5 85.6h.1M51.6 84.4l1.2 1.2M52.7 84.4l-1.2 1.2M52.8 85.6h.1M142.2 87.5h.1M142.2 89.5h.1M142.2 91.4h.1M142.2 93.3h.1"/>
<path d="M142.3 86.3l1.2 1.2M142.3 88.2l1.2 1.3M142.3 90.2l1.2 1.2M142.3 92.1l1.2 1.2M143.5 86.3l-1.3 1.2M143.5 88.2l-1.3 1.3M143.5 90.2l-1.3 1.2M143.5 92.1l-1.3 1.2M143.5 87.5h.1M143.5 89.5h.1M143.5 91.4h.1M143.5 93.3h.1"/>
<path d="M142.2 104.9h.1M142.2 106.8h.1M142.2 108.8h.1M142.2 110.7h.1M142.2 114.6h.1M142.2 116.5h.1M142.2 118.4h.1M142.3 103.7l1.2 1.2M142.3 105.6l1.2 1.2M142.3 107.5l1.2 1.3M142.3 109.5l1.2 1.2M142.3 113.3l1.2 1.3"/>
<path d="M142.3 115.2l1.2 1.3M142.3 117.2l1.2 1.2M143.5 103.7l-1.3 1.2M143.5 105.6l-1.3 1.2M143.5 107.5l-1.3 1.3M143.5 109.5l-1.3 1.2M143.5 113.3l-1.3 1.3M143.5 115.2l-1.3 1.3M143.5 117.2l-1.3 1.2M143.5 104.9h.1M143.5 106.8h.1M143.5 108.8h.1"/>
<path d="M143.5 110.7h.1M143.5 114.6h.1M143.5 116.5h.1M143.5 118.4h.1M142.2 124.2h.1M142.2 126.1h.1M142.2 128.1h.1M142.2 131.9h.1M142.2 133.9h.1M142.3 123l1.2 1.2M142.3 124.9l1.2 1.2M142.3 126.8l1.2 1.3"/>
<path d="M142.3 130.7l1.2 1.2M142.3 132.6l1.2 1.3M143.5 123l-1.3 1.2M143.5 124.9l-1.3 1.2M143.5 126.8l-1.3 1.3M143.5 130.7l-1.3 1.2M143.5 132.6l-1.3 1.3M143.5 124.2h.1M143.5 126.1h.1M143.5 128.1h.1M143.5 131.9h.1M143.5 133.9h.1"/>
<path d="M39.9 143.5h.1M40 142.3l1.2 1.2M41.1 142.3l-1.2 1.2M41.2 143.5h.1"/>
</g>
<g font-size="3" fill="#00f">
<text x="90.8" y="35.8">USB&amp;UART&amp;JTAG</text>
<text x="142.9" y="57">JTAG</text>
<text x="160.2" y="128.4">UART</text>
</g>
<g font-size="1.7">
<text x="27.4" y="35.8">3V3</text>
<text x="136.7" y="33.8">+1.8v</text>
<text x="166.4" y="33.8">3V3</text>
<text x="266.8" y="43.5">3V3</text>
<text x="124" y="49.3">3V3</text>
<text x="240.9" y="53.4">2</text>
<text x="258.1" y="53.4">4</text>
<text x="258.1" y="49.6">5</text>
<text x="64.1" y="58.9">3V3</text>
<text x="104.2" y="58.5" transform="rotate(-90 104.2 58.5)">4</text>
<text x="106.1" y="58.5" transform="rotate(-90 106.1 58.5)">9</text>
<text x="110" y="58.5" transform="rotate(-90 110 58.5)">12</text>
<text x="111.9" y="58.5" transform="rotate(-90 111.9 58.5)">37</text>
<text x="113.8" y="58.5" transform="rotate(-90 113.8 58.5)">64</text>
<text x="117.7" y="58.5" transform="rotate(-90 117.7 58.5)">20</text>
<text x="119.6" y="58.5" transform="rotate(-90 119.6 58.5)">31</text>
<text x="121.5" y="58.5" transform="rotate(-90 121.5 58.5)">42</text>
<text x="123.5" y="58.5" transform="rotate(-90 123.5 58.5)">56</text>
<text x="183.8" y="55.1">3V3</text>
<text x="240.9" y="57.3">3</text>
<text x="87.5" y="63.1">50</text>
<text x="138.4" y="61.2">16</text>
<text x="138.4" y="63.1">17</text>
<text x="138.4" y="65">18</text>
<text x="245.6" y="64.7">3V3</text>
<text x="72.2" y="67.8">+1.8v</text>
<text x="87.5" y="66.9">49</text>
<text x="138.4" y="66.9">19</text>
<text x="138.4" y="68.9">21</text>
<text x="138.4" y="70.8">22</text>
<text x="56" y="74.8">USBIN5V</text>
<text x="138.4" y="72.7">23</text>
<text x="138.4" y="74.7">24</text>
<text x="38.2" y="82.4">8</text>
<text x="38.2" y="80.5">9</text>
<text x="51.6" y="78.5">1</text>
<text x="51.6" y="80.5">2</text>
<text x="51.6" y="82.4">3</text>
<text x="88.4" y="80.5">7</text>
<text x="88.4" y="82.4">8</text>
<text x="138.4" y="78.5">26</text>
<text x="138.4" y="80.5">27</text>
<text x="138.4" y="82.4">28</text>
<text x="38.2" y="86.2">6</text>
<text x="38.2" y="84.3">7</text>
<text x="51.6" y="84.3">4</text>
<text x="51.6" y="86.2">5</text>
<text x="88.4" y="86.2">6</text>
<text x="138.4" y="84.3">29</text>
<text x="138.4" y="86.2">30</text>
<text x="138.4" y="88.2">32</text>
<text x="29.4" y="95.6">3V3</text>
<text x="66.4" y="91">3V3</text>
<text x="87.5" y="90.1">14</text>
<text x="138.4" y="90.1">33</text>
<text x="138.4" y="92">34</text>
<text x="138.4" y="95.9">38</text>
<text x="138.4" y="97.8">39</text>
<text x="138.4" y="99.8">40</text>
<text x="138.4" y="101.7">41</text>
<text x="241.7" y="99.5">3V3</text>
<text x="138.4" y="103.6">43</text>
<text x="138.4" y="105.5">44</text>
<text x="138.4" y="107.5">45</text>
<text x="217.8" y="105.5">1</text>
<text x="234.9" y="105.5">5</text>
<text x="87.5" y="111.3">63</text>
<text x="87.5" y="113.3">62</text>
<text x="138.4" y="109.4">46</text>
<text x="138.4" y="113.3">48</text>
<text x="172.2" y="113">3V3</text>
<text x="217.8" y="109.4">2</text>
<text x="217.8" y="113.3">3</text>
<text x="234.9" y="109.4">4</text>
<text x="87.5" y="115.2">61</text>
<text x="138.4" y="115.2">52</text>
<text x="138.4" y="117.1">53</text>
<text x="138.4" y="119.1">54</text>
<text x="146" y="119.1">C</text>
<text x="157.7" y="119.1">A</text>
<text x="36.6" y="124.1" transform="rotate(-90 36.6 124.1)">4</text>
<text x="38.5" y="124.1" transform="rotate(-90 38.5 124.1)">3</text>
<text x="40.5" y="124.1" transform="rotate(-90 40.5 124.1)">2</text>
<text x="42.4" y="124.1" transform="rotate(-90 42.4 124.1)">1</text>
<text x="88.4" y="122.9">2</text>
<text x="138.4" y="121">55</text>
<text x="138.4" y="122.9">57</text>
<text x="138.4" y="124.8">58</text>
<text x="88.4" y="128.7">3</text>
<text x="138.4" y="126.8">59</text>
<text x="138.4" y="130.6">60</text>
<text x="87.5" y="132.6">13</text>
<text x="108" y="137.5" transform="rotate(-90 108 137.5)">1</text>
<text x="110" y="137.5" transform="rotate(-90 110 137.5)">5</text>
<text x="138.4" y="132.6">36</text>
<text x="36.6" y="139.4" transform="rotate(-90 36.6 139.4)">5</text>
<text x="38.5" y="139.4" transform="rotate(-90 38.5 139.4)">6</text>
<text x="40.5" y="139.4" transform="rotate(-90 40.5 139.4)">7</text>
<text x="42.4" y="139.4" transform="rotate(-90 42.4 139.4)">8</text>
<text x="46.7" y="141.9">3V3</text>
<text x="102.2" y="138.4" transform="rotate(-90 102.2 138.4)">10</text>
<text x="111.9" y="138.4" transform="rotate(-90 111.9 138.4)">11</text>
<text x="113.8" y="138.4" transform="rotate(-90 113.8 138.4)">15</text>
<text x="115.7" y="138.4" transform="rotate(-90 115.7 138.4)">25</text>
<text x="117.7" y="138.4" transform="rotate(-90 117.7 138.4)">35</text>
<text x="119.6" y="138.4" transform="rotate(-90 119.6 138.4)">47</text>
<text x="121.5" y="138.4" transform="rotate(-90 121.5 138.4)">51</text>
<text x="222" y="173.2">Title</text>
<text x="222" y="179">Size</text>
<text x="229.7" y="179">Document Number</text>
<text x="229.7" y="175.1">&lt;Title&gt;</text>
<text x="285.7" y="179">Rev</text>
<text x="222" y="184.8">Date:</text>
<text x="223.9" y="180.9">B</text>
<text x="229.7" y="180.9">&lt;Doc&gt;</text>
<text x="232.1" y="184.8">Wednesday, December 04, 2013</text>
<text x="260.6" y="184.8">Sheet</text>
<text x="270.3" y="184.8">4</text>
<text x="276.1" y="184.8">of</text>
<text x="281.9" y="184.8">4</text>
<text x="287.7" y="180.9">&lt;RevCode&gt;</text>
</g>
<g font-size="1.7" fill="#000080">
<text x="32.9" y="40">L5</text>
<text x="32.9" y="42">L6</text>
<text x="42.5" y="40">BEAD</text>
<text x="42.5" y="42">BEAD</text>
<text x="144.8" y="42">C53</text>
<text x="152.5" y="42">C54</text>
<text x="160.2" y="42">C55</text>
<text x="173.7" y="42">C49</text>
<text x="181.5" y="42">C50</text>
<text x="189.2" y="42">C51</text>
<text x="196.9" y="42">C52</text>
<text x="52.2" y="47.8">C56</text>
<text x="59.9" y="47.8">C59</text>
<text x="67.6" y="47.8">C57</text>
<text x="75.3" y="47.8">C58</text>
<text x="144.8" y="43.9">0.1uF</text>
<text x="152.5" y="43.9">0.1uF</text>
<text x="160.2" y="43.9">0.1uF</text>
<text x="173.7" y="43.9">0.1uF</text>
<text x="181.5" y="43.9">0.1uF</text>
<text x="189.2" y="43.9">0.1uF</text>
<text x="196.9" y="43.9">0.1uF</text>
<text x="244.6" y="47">U2</text>
<text x="52.2" y="49.7">4.7uF</text>
<text x="59.9" y="49.7">4.7uF</text>
<text x="67.6" y="49.7">0.1uF</text>
<text x="75.3" y="49.7">0.1uF</text>
<text x="274.2" y="53.6">C66</text>
<text x="92.1" y="58.6">U9</text>
<text x="274.2" y="55.5">0.1uF</text>
<text x="181.5" y="65.1">R47</text>
<text x="187.3" y="65.1">R48</text>
<text x="193" y="65.1">R49</text>
<text x="198.8" y="65.1">R51</text>
<text x="243.2" y="61.3">SN74LVC1G125DCKR</text>
<text x="67.6" y="67.1">C47</text>
<text x="67.6" y="69">0.1uF</text>
<text x="83" y="70.9">C48</text>
<text x="181.5" y="67.1">10K</text>
<text x="187.3" y="67.1">4K7</text>
<text x="193" y="67.1">10K</text>
<text x="198.8" y="67.1">10K</text>
<text x="247.1" y="70.9">R1</text>
<text x="40.6" y="76.7">CN1</text>
<text x="46.4" y="76.7">USB</text>
<text x="83" y="72.9">3.3uF</text>
<text x="144.8" y="74.8">R52</text>
<text x="152.5" y="74.8">1K2</text>
<text x="247.1" y="72.9">100K</text>
<text x="64.1" y="80.6">R25</text>
<text x="69.9" y="80.6">27R</text>
<text x="247.1" y="82.5">C65</text>
<text x="264.5" y="78.6">R2</text>
<text x="272.2" y="78.6">1K</text>
<text x="278" y="81.2">SB</text>
<text x="64.3" y="84.4">R26</text>
<text x="70.1" y="84.4">27R</text>
<text x="181.5" y="84.4">R46</text>
<text x="181.5" y="86.4">10K</text>
<text x="247.1" y="84.4">0.1uF</text>
<text x="61.8" y="90.2">R38</text>
<text x="61.8" y="92.5">12K</text>
<text x="71.5" y="90.2">R39</text>
<text x="81.1" y="90.2">1K</text>
<text x="110.1" y="96">FT2232HL</text>
<text x="249" y="101.8">C64</text>
<text x="40.6" y="103.7">R42</text>
<text x="40.6" y="106">10K</text>
<text x="48.3" y="103.7">R40</text>
<text x="48.3" y="106">10K</text>
<text x="54.1" y="103.7">R41</text>
<text x="54.1" y="106">10K</text>
<text x="221.4" y="103">U1</text>
<text x="249" y="103.7">0.1uF</text>
<text x="23.2" y="119.2">R43</text>
<text x="30.9" y="119.2">2.2K</text>
<text x="148.7" y="117.2">D2</text>
<text x="152.5" y="117.2">Red</text>
<text x="160.2" y="119.2">R44</text>
<text x="168" y="119.2">680R</text>
<text x="220.1" y="117.2">SN74LVC1G125DCKR</text>
<text x="45.6" y="126.9">U10</text>
<text x="45.6" y="129.2">AT93C46DN-SH-T</text>
<text x="65.7" y="128.8">Y2</text>
<text x="73.4" y="128.8">12MHz</text>
<text x="65.7" y="134.6">C60</text>
<text x="65.7" y="136.5">27pF</text>
<text x="75.3" y="134.6">C61</text>
<text x="75.3" y="136.5">27pF</text>
<text x="48.3" y="150.1">C62</text>
<text x="48.3" y="152">0.1uF</text>
</g>
<g font-size="1.7" fill="#f00">
<text x="224.3" y="49.2">USB_SRST_L_OEN 1</text>
<text x="224.3" y="53.5">ACBUS3</text>
<text x="151" y="62.2">SWCLK</text>
<text x="151" y="64.1">JTDI</text>
<text x="151" y="66.1">JTDO</text>
<text x="151" y="68">SWDIO</text>
<text x="172.2" y="70.9">SWDIO</text>
<text x="158.7" y="75.7">RESET</text>
<text x="172.2" y="72.8">NJTRST</text>
<text x="172.2" y="74.7">JTDI</text>
<text x="172.2" y="76.6">JTDO</text>
<text x="54.4" y="80.1">U_DM</text>
<text x="54.4" y="82">U_DP</text>
<text x="81.5" y="80.5">DM</text>
<text x="81.5" y="82.4">DP</text>
<text x="143.3" y="82">USB_SRST_L_OEN</text>
<text x="151" y="80.5">ACBUS1</text>
<text x="172.2" y="80.5">SWCLK</text>
<text x="235.9" y="78.6">RESET</text>
<text x="151" y="84.4">ACBUS3</text>
<text x="151" y="97">MCU_RXD</text>
<text x="151" y="98.9">MCU_TXD</text>
<text x="151" y="100.8">MCU_CTS</text>
<text x="151" y="102.7">MCU_RTS</text>
<text x="199.2" y="105.2">USB_SRST_L_OEN</text>
<text x="199.2" y="109.5">ACBUS1</text>
<text x="245.6" y="110.5">NJTRST</text>
</g>
<g font-size="1.7" fill="#004080">
<text x="244.2" y="50.8">OE</text>
<text x="252.1" y="50.8">VCC</text>
<text x="244.2" y="54.7">A</text>
<text x="244.2" y="58.5">GND</text>
<text x="254.7" y="54.7">Y</text>
<text x="91.7" y="64.3">VREGIN</text>
<text x="105.4" y="65.5" transform="rotate(-90 105.4 65.5)">VPHY</text>
<text x="107.3" y="65.1" transform="rotate(-90 107.3 65.1)">VPLL</text>
<text x="129.2" y="62.4">ADBUS0</text>
<text x="129.2" y="64.3">ADBUS1</text>
<text x="91.7" y="68.2">VREGOUT</text>
<text x="111.2" y="66.9" transform="rotate(-90 111.2 66.9)">VCORE</text>
<text x="113.1" y="66.9" transform="rotate(-90 113.1 66.9)">VCORE</text>
<text x="115" y="66.9" transform="rotate(-90 115 66.9)">VCORE</text>
<text x="118.9" y="66.3" transform="rotate(-90 118.9 66.3)">VCCIO</text>
<text x="120.8" y="66.3" transform="rotate(-90 120.8 66.3)">VCCIO</text>
<text x="122.8" y="66.3" transform="rotate(-90 122.8 66.3)">VCCIO</text>
<text x="124.7" y="66.3" transform="rotate(-90 124.7 66.3)">VCCIO</text>
<text x="129.2" y="66.3">ADBUS2</text>
<text x="129.2" y="68.2">ADBUS3</text>
<text x="129.2" y="70.1">ADBUS4</text>
<text x="129.2" y="72.1">ADBUS5</text>
<text x="129.2" y="74">ADBUS6</text>
<text x="129.2" y="75.9">ADBUS7</text>
<text x="41.5" y="83.6">8</text>
<text x="41.5" y="81.7">9</text>
<text x="44.5" y="79.8">VBUS</text>
<text x="46.9" y="83.6">D+</text>
<text x="47.4" y="81.7">D-</text>
<text x="91.7" y="81.7">DM</text>
<text x="91.7" y="83.6">DP</text>
<text x="129.2" y="79.8">ACBUS0</text>
<text x="129.2" y="81.7">ACBUS1</text>
<text x="129.2" y="83.6">ACBUS2</text>
<text x="41.5" y="87.5">6</text>
<text x="41.5" y="85.6">7</text>
<text x="45.3" y="87.5">GND</text>
<text x="47.5" y="85.6">ID</text>
<text x="91.7" y="87.5">REF</text>
<text x="129.2" y="85.6">ACBUS3</text>
<text x="129.2" y="87.5">ACBUS4</text>
<text x="129.2" y="89.4">ACBUS5</text>
<text x="91.7" y="91.4">RESET#</text>
<text x="129.2" y="91.4">ACBUS6</text>
<text x="129.2" y="93.3">ACBUS7</text>
<text x="129.2" y="97.1">BDBUS0</text>
<text x="129.2" y="99.1">BDBUS1</text>
<text x="129.2" y="101">BDBUS2</text>
<text x="129.2" y="102.9">BDBUS3</text>
<text x="129.2" y="104.9">BDBUS4</text>
<text x="129.2" y="106.8">BDBUS5</text>
<text x="221.1" y="106.8">OE</text>
<text x="228.9" y="106.8">VCC</text>
<text x="91.7" y="112.6">EECS</text>
<text x="129.2" y="108.7">BDBUS6</text>
<text x="129.2" y="110.7">BDBUS7</text>
<text x="221.1" y="110.7">A</text>
<text x="231.5" y="110.7">Y</text>
<text x="91.7" y="114.5">EECLK</text>
<text x="91.7" y="116.4">EEDATA</text>
<text x="129.2" y="114.5">BCBUS0</text>
<text x="129.2" y="116.4">BCBUS1</text>
<text x="129.2" y="118.4">BCBUS2</text>
<text x="221.1" y="114.5">GND</text>
<text x="91.7" y="124.2">OSCI</text>
<text x="129.2" y="120.3">BCBUS3</text>
<text x="129.2" y="122.2">BCBUS4</text>
<text x="129.2" y="124.2">BCBUS5</text>
<text x="37.8" y="129" transform="rotate(-90 37.8 129)">DO</text>
<text x="39.7" y="128.1" transform="rotate(-90 39.7 128.1)">DI</text>
<text x="41.7" y="128.7" transform="rotate(-90 41.7 128.7)">SK</text>
<text x="43.6" y="128.8" transform="rotate(-90 43.6 128.8)">CS</text>
<text x="91.7" y="130">OSCO</text>
<text x="128.6" y="131.9">PWREN#</text>
<text x="129.2" y="126.1">BCBUS6</text>
<text x="129.2" y="128">BCBUS7</text>
<text x="37.8" y="136.1" transform="rotate(-90 37.8 136.1)">GND</text>
<text x="39.7" y="136.1" transform="rotate(-90 39.7 136.1)">ORG</text>
<text x="41.7" y="136.1" transform="rotate(-90 41.7 136.1)">NC</text>
<text x="43.6" y="136.1" transform="rotate(-90 43.6 136.1)">VCC</text>
<text x="91.7" y="133.8">TEST</text>
<text x="103.5" y="134.2" transform="rotate(-90 103.5 134.2)">AGND</text>
<text x="109.3" y="134.2" transform="rotate(-90 109.3 134.2)">GND</text>
<text x="111.2" y="134.2" transform="rotate(-90 111.2 134.2)">GND</text>
<text x="113.1" y="134.2" transform="rotate(-90 113.1 134.2)">GND</text>
<text x="115" y="134.2" transform="rotate(-90 115 134.2)">GND</text>
<text x="117" y="134.2" transform="rotate(-90 117 134.2)">GND</text>
<text x="118.9" y="134.2" transform="rotate(-90 118.9 134.2)">GND</text>
<text x="120.8" y="134.2" transform="rotate(-90 120.8 134.2)">GND</text>
<text x="122.8" y="134.2" transform="rotate(-90 122.8 134.2)">GND</text>
<text x="126.7" y="133.8">SUSPEND#</text>
</g>
<g font-size="1.4">
<text x="30.9" y="1.6">5</text>
<text x="88.8" y="1.6">4</text>
<text x="146.7" y="1.6">3</text>
<text x="204.6" y="1.6">2</text>
<text x="262.6" y="1.6">1</text>
<text x=".5" y="26.3">D</text>
<text x="292" y="26.3">D</text>
<text x=".5" y="72.1">C</text>
<text x="292" y="72.1">C</text>
<text x=".5" y="117.9">B</text>
<text x="292" y="117.9">B</text>
<text x=".5" y="163.8">A</text>
<text x="292" y="163.8">A</text>
<text x="30.9" y="186.9">5</text>
<text x="88.8" y="186.9">4</text>
<text x="146.7" y="186.9">3</text>
<text x="204.6" y="186.9">2</text>
<text x="262.6" y="186.9">1</text>
</g>
</svg>
